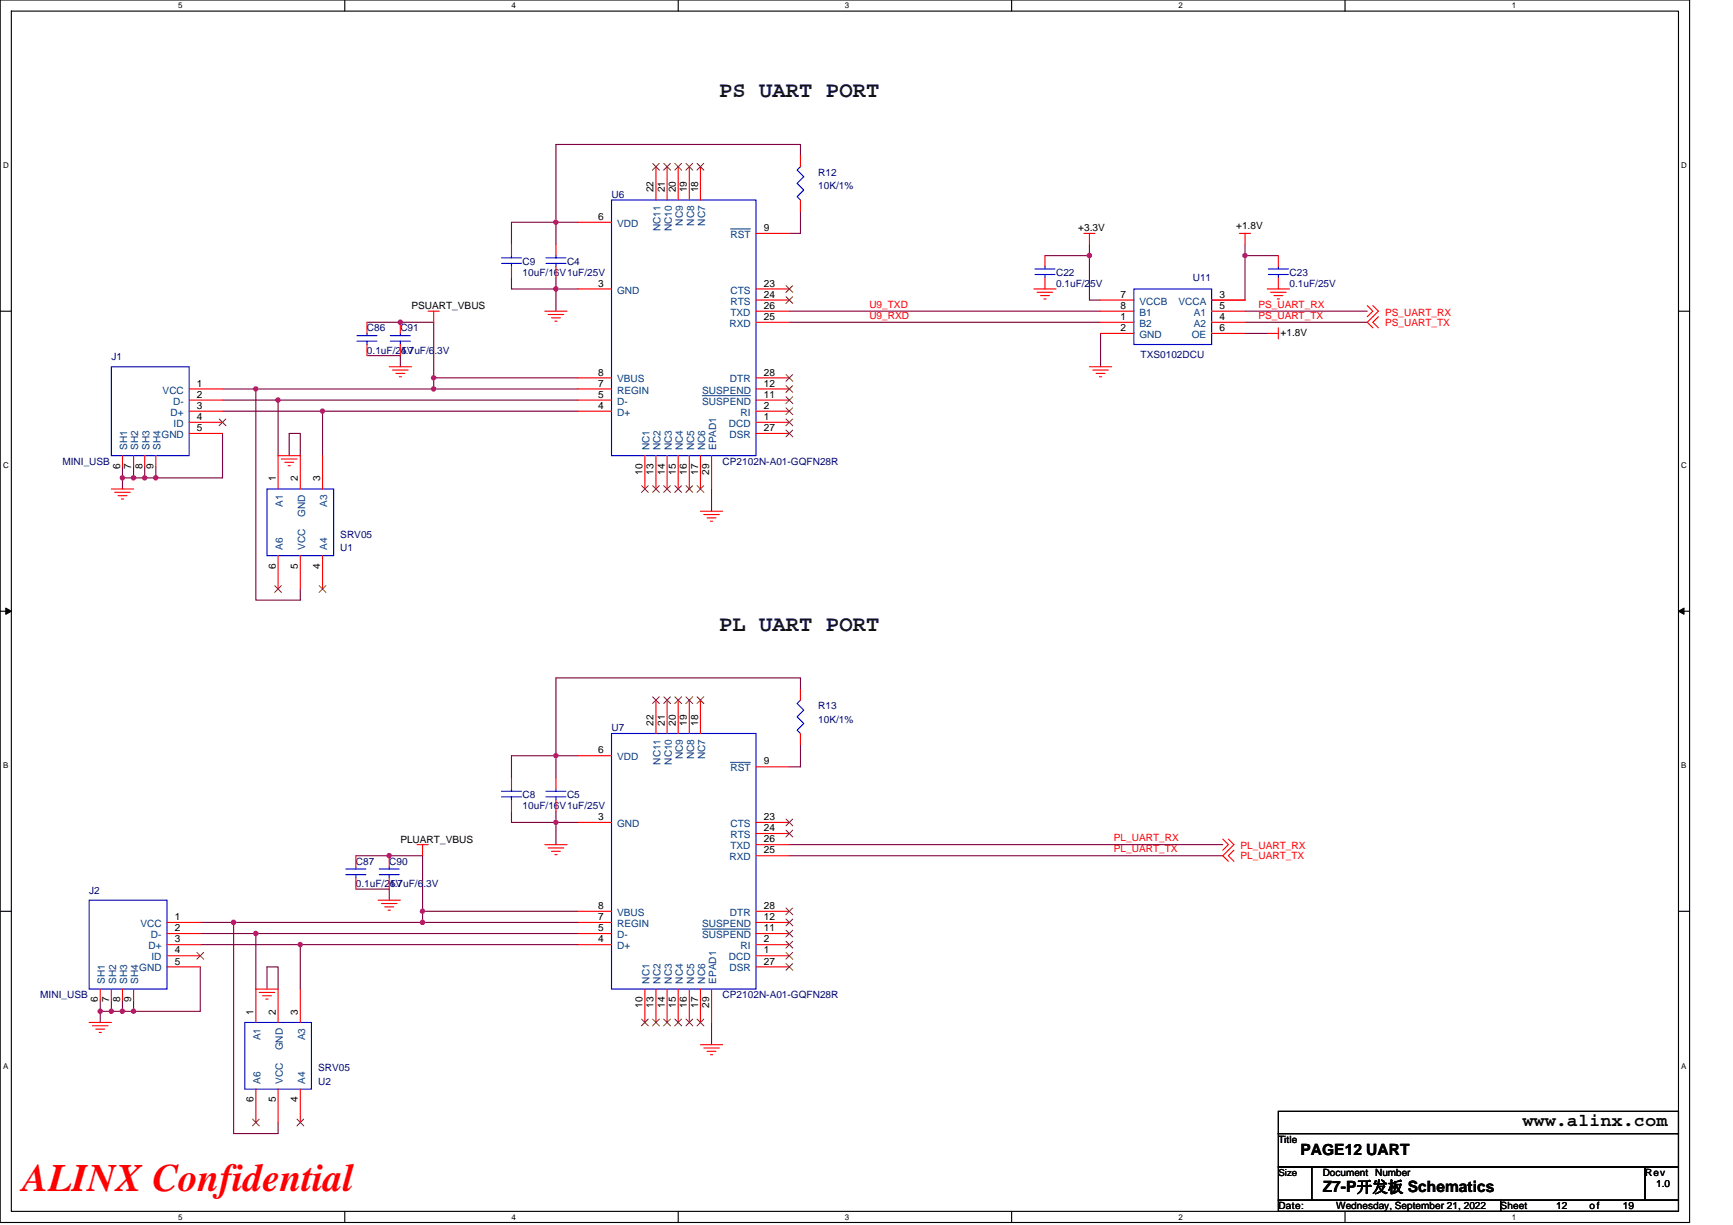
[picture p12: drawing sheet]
<svg xmlns="http://www.w3.org/2000/svg" width="297mm" height="210mm" viewBox="0 0 297 210" stroke-linecap="round" stroke-linejoin="round" font-family="sans-serif">
<path d="M0 0h289.6v209.5h-289.6zM1.9 1.9h285.8v205.7h-285.8z" fill="none" stroke="#000" stroke-width=".19"/>
<g fill="#fff">
<path d="M30.5 .2h.8v1.5h-.8z"/>
<path d="M30.5 207.8h.8v1.6h-.8z"/>
</g>
<path d="M59.1 0v1.9M59.1 207.6v1.9" fill="none" stroke="#000" stroke-width=".19"/>
<g fill="#fff">
<path d="M87.7 .2h.7v1.5h-.7z"/>
<path d="M87.7 207.8h.7v1.6h-.7z"/>
</g>
<path d="M116.2 0v1.9M116.2 207.6v1.9" fill="none" stroke="#000" stroke-width=".19"/>
<g fill="#fff">
<path d="M144.8 .2h.8v1.5h-.8z"/>
<path d="M144.8 207.8h.8v1.6h-.8z"/>
</g>
<path d="M173.4 0v1.9M173.4 207.6v1.9" fill="none" stroke="#000" stroke-width=".19"/>
<g fill="#fff">
<path d="M202 .2h.7v1.5h-.7z"/>
<path d="M202 207.8h.7v1.6h-.7z"/>
</g>
<path d="M230.5 0v1.9M230.5 207.6v1.9" fill="none" stroke="#000" stroke-width=".19"/>
<g fill="#fff">
<path d="M259.1 .2h.8v1.5h-.8z"/>
<path d="M259.1 207.8h.8v1.6h-.8z"/>
<path d="M.5 27.6h1v1.5h-1z"/>
<path d="M288.2 27.6h1v1.5h-1z"/>
<path d="M.5 79.1h1v1.5h-1z"/>
<path d="M288.2 79.1h1v1.5h-1z"/>
</g>
<path d="M0 53.3h1.9M287.7 53.3h1.9" fill="none" stroke="#000" stroke-width=".19"/>
<g fill="#fff">
<path d="M.5 130.5h.9v1.5h-.9z"/>
<path d="M288.2 130.5h.9v1.5h-.9z"/>
</g>
<path d="M0 104.8h1.9M287.7 104.8h1.9" fill="none" stroke="#000" stroke-width=".19"/>
<path d="M1 104.2l.9 .6-.9 .5zM287.7 104.8l.9-.6v1.1z" fill="#000" stroke="#000" stroke-width=".17"/>
<g fill="#fff">
<path d="M.5 181.9h.9v1.6h-.9z"/>
<path d="M288.2 181.9h.9v1.6h-.9z"/>
</g>
<path d="M0 156.2h1.9M287.7 156.2h1.9M219.1 190.5h68.6v3.8h-68.6zM219.1 194.3h68.6v5.7h-68.6zM219.1 200h5.7v5.7h-5.7zM219.1 205.7h38.1v1.9h-38.1zM224.8 200h57.2v5.7h-57.2zM257.2 205.7h30.5v1.9h-30.5zM282 200h5.7v5.7h-5.7z" fill="none" stroke="#000" stroke-width=".19"/>
<g fill="none" stroke="#800040" stroke-width=".19">
<path d="M95.3 38.1h3.8M95.3 38.1h-7.6v3.8M95.3 38.1v3.8M137.2 36.2v3.8h-1.9M137.2 26.7v-1.9h-41.9v13.3M62.9 55.2h11.4v9.6M87.7 47.6v1.9h7.6v3.8M95.3 47.6v1.9h3.8M135.3 53.3h53.3M135.3 55.2h53.3M179.1 43.8h7.6M186.7 41.9v1.9"/>
<path d="M186.7 43.8v7.6h1.9M188.6 57.2v5.7M213.4 43.8h5.7M213.4 53.3h21M213.4 55.2h21M213.4 57.2h3.8M213.4 43.8v7.6h-5.7M213.4 41.9v1.9M38.1 68.6h9.6M38.1 66.7h5.8M38.1 70.5h17.2M38.1 74.3v7.6h-11.4"/>
<path d="M43.9 66.7v36.2h7.6v-1.9M43.9 66.7h30.4M47.7 68.6v9.5M47.7 68.6h51.4M49.6 78.1v-3.8h1.9v3.8M55.3 70.5v7.6M55.3 70.5h43.8M62.9 61h5.7v1.9M74.3 64.8v1.9M74.3 66.7h24.8M74.3 64.8h24.8M21 81.9v1.9"/>
<path d="M21 80v1.9h1.9M22.9 80v1.9M22.9 81.9h1.9M24.8 80v1.9M24.8 81.9h1.9M26.7 80v1.9M122 83.8v3.8M137.2 118.1v-1.9h-41.9v13.3M87.7 139.1v1.9h7.6v3.8M95.3 129.5h3.8M95.3 139.1v1.9h3.8M95.3 129.5h-7.6v3.8"/>
<path d="M95.3 129.5v3.8M137.2 127.6v3.8h-1.9M34.3 158.1h5.7M40 158.1h32.4M40 158.1v36.2h7.7v-1.9M61 146.7h11.4v9.5M61 152.4h5.7v1.9M72.4 156.2h26.7M72.4 156.2v1.9M72.4 158.1h26.7M135.3 144.8h74.3M135.3 146.7h74.3"/>
<path d="M17.2 171.4v2M17.2 173.4h1.9M17.2 173.4v1.9M19.1 173.4h1.9M19.1 171.4v2M21 171.4v2M21 173.4h1.9M22.9 171.4v2M34.3 161.9h17.2M34.3 160h9.6M34.3 165.7v7.7h-11.4M43.9 160v9.5"/>
<path d="M43.9 160h55.2M45.8 169.5v-3.8h1.9v3.8M51.5 161.9v7.6M51.5 161.9h47.6M122 175.3v3.8"/>
</g>
<g fill="#f0f" stroke="#f0f" stroke-width=".19">
<circle cx="47.6" cy="68.6" r=".38"/>
<circle cx="55.3" cy="70.5" r=".38"/>
<circle cx="95.3" cy="38.1" r=".38"/>
<circle cx="95.3" cy="49.5" r=".38"/>
<circle cx="186.7" cy="43.8" r=".38"/>
<circle cx="213.4" cy="43.8" r=".38"/>
<circle cx="21" cy="81.9" r=".38"/>
<circle cx="26.7" cy="81.9" r=".38"/>
<circle cx="24.8" cy="81.9" r=".38"/>
<circle cx="22.9" cy="81.9" r=".38"/>
<circle cx="43.8" cy="160" r=".38"/>
<circle cx="51.5" cy="161.9" r=".38"/>
<circle cx="72.4" cy="158.1" r=".38"/>
<circle cx="95.3" cy="129.5" r=".38"/>
<circle cx="95.3" cy="141" r=".38"/>
<circle cx="17.2" cy="173.3" r=".38"/>
<circle cx="22.9" cy="173.3" r=".38"/>
<circle cx="21" cy="173.3" r=".38"/>
<circle cx="19.1" cy="173.3" r=".38"/>
<circle cx="40" cy="158.1" r=".38"/>
<circle cx="68.6" cy="55.2" r=".38"/>
<circle cx="74.3" cy="64.8" r=".38"/>
<circle cx="74.3" cy="66.7" r=".38"/>
<circle cx="43.8" cy="66.7" r=".38"/>
<circle cx="66.7" cy="146.7" r=".38"/>
<circle cx="72.4" cy="156.2" r=".38"/>
</g>
<g fill="none" stroke="#f00" stroke-width=".19">
<path d="M99.1 38.1h5.7M112.4 28.6v5.7M114.3 28.6v5.7M116.2 28.6v5.7M118.1 28.6v5.7M120.1 28.6v5.7M137.2 34.3v1.9M137.2 26.7v1.9M62.9 55.2v1.9M62.9 59.1v1.9M68.6 55.2v1.9M68.6 59.1v1.9"/>
<path d="M73.4 53.3h1.9M74.3 53.3v1.9M87.7 41.9v1.9M87.7 45.7v1.9M93.4 53.3h3.8M94 53.9h2.6M94.5 54.5h1.6M95.1 55.1h.4M95.3 41.9v1.9M95.3 45.7v1.9M99.1 49.5h5.7M129.6 40h5.7"/>
<path d="M129.6 49.5h5.7M129.6 51.4h5.7M129.6 55.2h5.7M129.6 53.3h5.7M177.2 49.5h3.8M177.8 50.1h2.6M178.3 50.7h1.6M178.9 51.2h.4M179.1 43.8v1.9M179.1 47.6v1.9M185.8 40h1.9M186.7 40v1.9"/>
<path d="M188.6 53.3h5.7M188.6 51.4h5.7M188.6 57.1h5.7M188.6 55.2h5.7M207.7 53.3h5.7M207.7 51.4h5.7M207.7 57.1h5.7M207.7 55.2h5.7M212.4 40h2M213.4 40v1.9M217.2 49.5h3.8M217.2 57.1h1.9"/>
<path d="M217.8 50.1h2.6M218.4 50.7h1.5M218.9 51.2h.4M219.1 43.8v1.9M219.1 47.6v1.9M219.1 56.2v1.9M234.4 52.4l.9 .9-.9 1M235.3 52.4l1 .9-1.9 1.9 .9 1M236.3 54.3l-1 .9 1 1M21 78.1v1.9M22.9 78.1v1.9M24.8 78.1v1.9"/>
<path d="M26.7 78.1v1.9M32.4 66.7h5.7M32.4 68.6h5.7M32.4 70.5h5.7M32.4 72.4h5.7M32.4 74.3h5.7M48.2 78.7h2.7M48.8 79.2h1.5M49.4 79.8h.4M55.3 78.1v5.7M66.7 62.9h3.8M67.3 63.4h2.7"/>
<path d="M67.9 64h1.5M68.4 64.6h.4M99.1 70.5h5.7M99.1 68.6h5.7M99.1 66.7h5.7M99.1 64.8h5.7M110.5 78.1v5.7M112.4 78.1v5.7M114.3 78.1v5.7M116.2 78.1v5.7M118.1 78.1v5.7M120.1 78.1v5.7"/>
<path d="M122 78.1v5.7M129.6 72.4h5.7M129.6 70.5h5.7M129.6 68.6h5.7M129.6 66.7h5.7M129.6 74.3h5.7M129.6 64.8h5.7M186.7 62.9h3.8M187.3 63.4h2.7M187.9 64h1.5M188.4 64.6h.4M19.1 83.8h3.8"/>
<path d="M19.7 84.4h2.6M20.2 85h1.6M20.8 85.5h.4M47.7 83.8v-5.7h3.8v5.7M47.7 95.2v5.8M51.5 95.2v5.8M55.3 95.2v5.8M120.1 87.6h3.8M120.6 88.2h2.7M121.2 88.8h1.5M121.8 89.3h.3M137.2 118.1v1.9"/>
<path d="M87.7 133.3v2M87.7 137.2v1.9M95.3 133.3v2M95.3 137.2v1.9M99.1 129.5h5.7M112.4 120v5.7M114.3 120v5.7M116.2 120v5.7M118.1 120v5.7M120.1 120v5.7M129.6 131.4h5.7M137.2 125.7v1.9"/>
<path d="M28.6 158.1h5.7M61 146.7v1.9M61 150.5v1.9M64.8 154.3h3.8M65.4 154.9h2.6M66 155.4h1.5M66.5 156h.4M66.7 146.7v1.9M66.7 150.5v1.9M71.5 144.8h1.9M72.4 144.8v1.9M93.4 144.8h3.8"/>
<path d="M94 145.4h2.6M94.5 145.9h1.6M95.1 146.5h.4M99.1 141h5.7M99.1 158.1h5.7M99.1 156.2h5.7M129.6 158.1h5.7M129.6 141h5.7M129.6 142.9h5.7M129.6 146.7h5.7M129.6 144.8h5.7M129.6 156.2h5.7"/>
<path d="M209.6 143.8l.9 1-.9 .9M210.5 143.8l1 1-1.9 1.9 .9 .9M211.5 145.7l-1 1 1 .9M15.3 175.3h3.8M15.9 175.8h2.6M16.4 176.4h1.5M17 177h.4M17.2 169.5v2M19.1 169.5v2M21 169.5v2M22.9 169.5v2M28.6 160h5.7"/>
<path d="M28.6 161.9h5.7M28.6 163.8h5.7M28.6 165.7h5.7M43.9 175.3v-5.8h3.8v5.8M44.4 170.1h2.7M45 170.7h1.5M45.6 171.3h.3M51.5 169.5v5.8M99.1 161.9h5.7M99.1 160h5.7M110.5 169.5v5.8M112.4 169.5v5.8"/>
<path d="M114.3 169.5v5.8M116.2 169.5v5.8M118.1 169.5v5.8M120.1 179.1h3.8M120.1 169.5v5.8M120.6 179.6h2.7M122 169.5v5.8M129.6 163.8h5.7M129.6 161.9h5.7M129.6 160h5.7M129.6 165.7h5.7M43.9 186.7v5.7"/>
<path d="M47.7 186.7v5.7M51.5 186.7v5.7M121.2 180.2h1.5M121.8 180.8h.3"/>
</g>
<g fill="none" stroke="#00f" stroke-width=".19">
<path d="M104.8 34.3h24.8v43.8h-24.8zM137.2 28.6l-.6 .5 1.2 1.2-1.2 1.1 1.2 1.2-1.2 1.1 .6 .6M61.2 58.5h3.4M61.2 57.5h3.4M62.9 57.1v.4M62.9 58.5v.6M66.9 58.5h3.4M66.9 57.5h3.4M68.6 57.1v.4M68.6 58.5v.6M86 45.1h3.4M86 44.2h3.4"/>
<path d="M87.7 43.8v.4M87.7 45.1v.6M93.6 45.1h3.4M93.6 44.2h3.4M95.3 43.8v.4M95.3 45.1v.6M177.4 47.1h3.4M177.4 46.1h3.4M179.1 45.7v.4M179.1 47.1v.5M194.3 49.5h13.4v9.6h-13.4zM217.4 47.1h3.4"/>
<path d="M217.4 46.1h3.4M219.1 45.7v.4M219.1 47.1v.5M19.1 62.9h13.3v15.2h-13.3zM45.8 83.8h11.4v11.4h-11.4zM86 136.6h3.4M86 135.6h3.4M87.7 135.3v.3M87.7 136.6v.6M93.6 136.6h3.4M93.6 135.6h3.4M95.3 135.3v.3"/>
<path d="M95.3 136.6v.6M104.8 125.7h24.8v43.8h-24.8zM137.2 120l-.6 .6 1.2 1.1-1.2 1.2 1.2 1.1-1.2 1.2 .6 .5M15.3 154.3h13.3v15.2h-13.3zM59.3 149.9h3.4M59.3 149h3.4M61 148.6v.4M61 149.9v.6M65 149.9h3.4M65 149h3.4M66.7 148.6v.4M66.7 149.9v.6"/>
<path d="M41.9 175.3h11.5v11.4h-11.5z"/>
</g>
<g fill="none" stroke="#804000" stroke-width=".17">
<path d="M111.9 28l1.1 1.2M113 28l-1.2 1.2M113.8 28l1.1 1.2M114.9 28l-1.2 1.2M115.7 28l1.1 1.2M116.8 28l-1.1 1.2M117.6 28l1.1 1.2M118.7 28l-1.1 1.2M119.5 28l1.1 1.2M120.6 28l-1.1 1.2M134.7 49l1.2 1.1M134.7 50.9l1.2 1.1"/>
<path d="M135.9 49l-1.2 1.1M135.9 50.9l-1.2 1.1M37.6 71.8l1.1 1.2M38.7 71.8l-1.2 1.2M134.7 71.8l1.2 1.2M134.7 69.9l1.2 1.2M134.7 68l1.2 1.2M134.7 66.1l1.2 1.2M134.7 73.7l1.2 1.2M134.7 64.2l1.2 1.2M135.9 71.8l-1.2 1.2M135.9 69.9l-1.2 1.2"/>
<path d="M135.9 68l-1.2 1.2M135.9 66.1l-1.2 1.2M135.9 73.7l-1.2 1.2M135.9 64.2l-1.2 1.2M110 83.2l1.1 1.2M111.1 83.2l-1.2 1.2M111.9 83.2l1.1 1.2M113 83.2l-1.2 1.2M113.8 83.2l1.1 1.2M114.9 83.2l-1.2 1.2M115.7 83.2l1.1 1.2M116.8 83.2l-1.1 1.2"/>
<path d="M117.6 83.2l1.1 1.2M118.7 83.2l-1.1 1.2M119.5 83.2l1.1 1.2M120.6 83.2l-1.1 1.2M47.1 100.4l1.2 1.2M48.2 100.4l-1.1 1.2M54.7 100.4l1.2 1.2M55.9 100.4l-1.2 1.2M111.9 119.4l1.1 1.2M113 119.4l-1.2 1.2M113.8 119.4l1.1 1.2M114.9 119.4l-1.2 1.2"/>
<path d="M115.7 119.4l1.1 1.2M116.8 119.4l-1.1 1.2M117.6 119.4l1.1 1.2M118.7 119.4l-1.1 1.2M119.5 119.4l1.1 1.2M120.6 119.4l-1.1 1.2M134.7 159.4l1.2 1.2M134.7 157.5l1.2 1.2M134.7 140.4l1.2 1.2M134.7 142.3l1.2 1.2M134.7 155.6l1.2 1.2M135.9 159.4l-1.2 1.2"/>
<path d="M135.9 157.5l-1.2 1.2M135.9 140.4l-1.2 1.2M135.9 142.3l-1.2 1.2M135.9 155.6l-1.2 1.2M33.8 163.3l1.1 1.1M34.9 163.3l-1.2 1.1M110 174.7l1.1 1.2M111.1 174.7l-1.2 1.2M111.9 174.7l1.1 1.2M113 174.7l-1.2 1.2M113.8 174.7l1.1 1.2M114.9 174.7l-1.2 1.2"/>
<path d="M115.7 174.7l1.1 1.2M116.8 174.7l-1.1 1.2M117.6 174.7l1.1 1.2M118.7 174.7l-1.1 1.2M119.5 174.7l1.1 1.2M120.6 174.7l-1.1 1.2M134.7 163.3l1.2 1.1M134.7 161.4l1.2 1.1M134.7 165.2l1.2 1.1M135.9 163.3l-1.2 1.1M135.9 161.4l-1.2 1.1M135.9 165.2l-1.2 1.1"/>
<path d="M43.3 191.8l1.1 1.2M44.4 191.8l-1.1 1.2M50.9 191.8l1.2 1.2M52 191.8l-1.1 1.2"/>
</g>
<path d="M125.2 39.2h3.4M120.4 67.8h8.2M125.2 130.7h3.4M120.4 159.3h8.2" fill="none" stroke="#004080" stroke-width=".17"/>
<text font-size="6.7" fill="#f00" x="3.8" y="204.1">ALINX Confidential</text>
<g font-size="3.8" fill="#000040">
<text x="123.3" y="16.7">PS UART PORT</text>
<text x="123.3" y="108.1">PL UART PORT</text>
</g>
<text font-size="3" x="261" y="193.1">www.alinx.com</text>
<g font-size="2.7">
<text x="222.9" y="197.9">PAGE12 UART</text>
<text x="226.7" y="204.4">Z7-P开发板 Schematics</text>
</g>
<g font-size="1.7" fill="#000080">
<text x="104.8" y="33.9">U6</text>
<text x="140.2" y="30.1">R12</text>
<text x="140.2" y="32.4">10K/1%</text>
<text x="89.6" y="45.4">C9</text>
<text x="89.6" y="47.3">10uF/16V1uF/25V</text>
<text x="97.2" y="45.4">C4</text>
<text x="181" y="47.3">C22</text>
<text x="221" y="47.3">C23</text>
<text x="181" y="49.2">0.1uF/25V</text>
<text x="204.4" y="48.2">U11</text>
<text x="221" y="49.2">0.1uF/25V</text>
<text x="62.9" y="56.8">C86</text>
<text x="68.6" y="56.8">C91</text>
<text x="19.1" y="61.7">J1</text>
<text x="62.9" y="60.6">0.1uF/25V</text>
<text x="68.6" y="60.6">4.7uF/6.3V</text>
<text x="195.5" y="61.4">TXS0102DCU</text>
<text x="10.7" y="79.7">MINI_USB</text>
<text x="123.9" y="79.7">CP2102N-A01-GQFN28R</text>
<text x="58.3" y="94.5">U1</text>
<text x="58.3" y="92.2">SRV05</text>
<text x="104.8" y="125.4">U7</text>
<text x="140.2" y="121.6">R13</text>
<text x="140.2" y="123.8">10K/1%</text>
<text x="89.6" y="136.8">C8</text>
<text x="97.2" y="136.8">C5</text>
<text x="89.6" y="138.7">10uF/16V1uF/25V</text>
<text x="61" y="148.2">C87</text>
<text x="66.7" y="148.2">C90</text>
<text x="15.3" y="153.2">J2</text>
<text x="61" y="152">0.1uF/25V</text>
<text x="66.7" y="152">4.7uF/6.3V</text>
<text x="6.9" y="171.1">MINI_USB</text>
<text x="123.9" y="171.1">CP2102N-A01-GQFN28R</text>
<text x="54.5" y="185.9">U2</text>
<text x="54.5" y="183.7">SRV05</text>
</g>
<g font-size="1.7">
<text x="112" y="33" transform="rotate(-90 112 33)">22</text>
<text x="113.9" y="33" transform="rotate(-90 113.9 33)">21</text>
<text x="115.8" y="33" transform="rotate(-90 115.8 33)">20</text>
<text x="117.7" y="33" transform="rotate(-90 117.7 33)">19</text>
<text x="119.7" y="33" transform="rotate(-90 119.7 33)">18</text>
<text x="102.5" y="37.7">6</text>
<text x="130.9" y="39.6">9</text>
<text x="184.8" y="39.6">+3.3V</text>
<text x="211.9" y="39.3">+1.8V</text>
<text x="70.5" y="53">PSUART_VBUS</text>
<text x="102.5" y="49.1">3</text>
<text x="130.9" y="49.1">23</text>
<text x="130.9" y="51">24</text>
<text x="130.9" y="52.9">26</text>
<text x="192.1" y="52.9">8</text>
<text x="192.1" y="51">7</text>
<text x="209" y="51">3</text>
<text x="209" y="52.9">5</text>
<text x="130.9" y="54.8">25</text>
<text x="192.1" y="56.7">2</text>
<text x="192.1" y="54.8">1</text>
<text x="209" y="56.7">6</text>
<text x="209" y="54.8">4</text>
<text x="219.5" y="57.6">+1.8V</text>
<text x="102.5" y="64.4">8</text>
<text x="130.9" y="64.4">28</text>
<text x="33.8" y="66.3">1</text>
<text x="33.8" y="70.1">3</text>
<text x="33.8" y="68.2">2</text>
<text x="33.8" y="72">4</text>
<text x="102.5" y="70.1">4</text>
<text x="102.5" y="68.2">5</text>
<text x="102.5" y="66.3">7</text>
<text x="130.9" y="66.3">12</text>
<text x="130.9" y="68.2">11</text>
<text x="130.9" y="72">1</text>
<text x="130.9" y="70.1">2</text>
<text x="33.8" y="73.9">5</text>
<text x="130.9" y="73.9">27</text>
<text x="20.6" y="80.4" transform="rotate(-90 20.6 80.4)">6</text>
<text x="22.5" y="80.4" transform="rotate(-90 22.5 80.4)">7</text>
<text x="24.4" y="80.4" transform="rotate(-90 24.4 80.4)">8</text>
<text x="26.3" y="80.4" transform="rotate(-90 26.3 80.4)">9</text>
<text x="47.3" y="82.5" transform="rotate(-90 47.3 82.5)">1</text>
<text x="51.1" y="82.5" transform="rotate(-90 51.1 82.5)">2</text>
<text x="54.9" y="82.5" transform="rotate(-90 54.9 82.5)">3</text>
<text x="110.1" y="81.3" transform="rotate(-90 110.1 81.3)">10</text>
<text x="112" y="81.3" transform="rotate(-90 112 81.3)">13</text>
<text x="113.9" y="81.3" transform="rotate(-90 113.9 81.3)">14</text>
<text x="115.8" y="81.3" transform="rotate(-90 115.8 81.3)">15</text>
<text x="117.7" y="81.3" transform="rotate(-90 117.7 81.3)">16</text>
<text x="119.7" y="81.3" transform="rotate(-90 119.7 81.3)">17</text>
<text x="121.6" y="81.3" transform="rotate(-90 121.6 81.3)">29</text>
<text x="47.3" y="97.5" transform="rotate(-90 47.3 97.5)">6</text>
<text x="51.1" y="97.5" transform="rotate(-90 51.1 97.5)">5</text>
<text x="54.9" y="97.5" transform="rotate(-90 54.9 97.5)">4</text>
<text x="112" y="124.4" transform="rotate(-90 112 124.4)">22</text>
<text x="113.9" y="124.4" transform="rotate(-90 113.9 124.4)">21</text>
<text x="115.8" y="124.4" transform="rotate(-90 115.8 124.4)">20</text>
<text x="117.7" y="124.4" transform="rotate(-90 117.7 124.4)">19</text>
<text x="119.7" y="124.4" transform="rotate(-90 119.7 124.4)">18</text>
<text x="102.5" y="129.1">6</text>
<text x="130.9" y="131">9</text>
<text x="102.5" y="140.6">3</text>
<text x="130.9" y="140.6">23</text>
<text x="130.9" y="142.5">24</text>
<text x="68.6" y="144.4">PLUART_VBUS</text>
<text x="130.9" y="146.3">25</text>
<text x="130.9" y="144.4">26</text>
<text x="102.5" y="155.8">8</text>
<text x="130.9" y="155.8">28</text>
<text x="29.9" y="157.7">1</text>
<text x="29.9" y="161.5">3</text>
<text x="29.9" y="159.6">2</text>
<text x="102.5" y="161.5">4</text>
<text x="102.5" y="159.6">5</text>
<text x="102.5" y="157.7">7</text>
<text x="130.9" y="157.7">12</text>
<text x="130.9" y="159.6">11</text>
<text x="130.9" y="161.5">2</text>
<text x="29.9" y="165.3">5</text>
<text x="29.9" y="163.4">4</text>
<text x="130.9" y="165.3">27</text>
<text x="130.9" y="163.4">1</text>
<text x="16.8" y="171.8" transform="rotate(-90 16.8 171.8)">6</text>
<text x="18.7" y="171.8" transform="rotate(-90 18.7 171.8)">7</text>
<text x="20.6" y="171.8" transform="rotate(-90 20.6 171.8)">8</text>
<text x="22.5" y="171.8" transform="rotate(-90 22.5 171.8)">9</text>
<text x="43.5" y="173.9" transform="rotate(-90 43.5 173.9)">1</text>
<text x="47.3" y="173.9" transform="rotate(-90 47.3 173.9)">2</text>
<text x="51.1" y="173.9" transform="rotate(-90 51.1 173.9)">3</text>
<text x="110.1" y="172.8" transform="rotate(-90 110.1 172.8)">10</text>
<text x="112" y="172.8" transform="rotate(-90 112 172.8)">13</text>
<text x="113.9" y="172.8" transform="rotate(-90 113.9 172.8)">14</text>
<text x="115.8" y="172.8" transform="rotate(-90 115.8 172.8)">15</text>
<text x="117.7" y="172.8" transform="rotate(-90 117.7 172.8)">16</text>
<text x="119.7" y="172.8" transform="rotate(-90 119.7 172.8)">17</text>
<text x="121.6" y="172.8" transform="rotate(-90 121.6 172.8)">29</text>
<text x="43.5" y="189" transform="rotate(-90 43.5 189)">6</text>
<text x="47.3" y="189" transform="rotate(-90 47.3 189)">5</text>
<text x="51.1" y="189" transform="rotate(-90 51.1 189)">4</text>
<text x="219.1" y="195.9">Title</text>
<text x="219.1" y="201.5">Size</text>
<text x="226.7" y="201.6">Document Number</text>
<text x="282" y="201.6">Rev</text>
<text x="283.9" y="203.5">1.0</text>
<text x="219.1" y="207.3">Date:</text>
<text x="229" y="207.3">Wednesday, September 21, 2022</text>
<text x="257.2" y="207.3">Sheet</text>
<text x="266.7" y="207.3">12</text>
<text x="272.5" y="207.3">of</text>
<text x="278.2" y="207.3">19</text>
</g>
<g font-size="1.7" fill="#004080">
<text x="105.8" y="38.9">VDD</text>
<text x="113.2" y="39.6" transform="rotate(-90 113.2 39.6)">NC11</text>
<text x="115.1" y="39.6" transform="rotate(-90 115.1 39.6)">NC10</text>
<text x="117" y="38.7" transform="rotate(-90 117 38.7)">NC9</text>
<text x="119" y="38.7" transform="rotate(-90 119 38.7)">NC8</text>
<text x="120.9" y="38.7" transform="rotate(-90 120.9 38.7)">NC7</text>
<text x="125.2" y="40.8">RST</text>
<text x="105.8" y="50.3">GND</text>
<text x="125.2" y="50.3">CTS</text>
<text x="125.2" y="52.2">RTS</text>
<text x="195.3" y="52.2">VCCB</text>
<text x="202" y="52.2">VCCA</text>
<text x="125" y="56">RXD</text>
<text x="125.2" y="54.1">TXD</text>
<text x="195.3" y="54.1">B1</text>
<text x="195.3" y="57.9">GND</text>
<text x="195.3" y="56">B2</text>
<text x="204.3" y="57.9">OE</text>
<text x="204.6" y="54.1">A1</text>
<text x="204.6" y="56">A2</text>
<text x="105.8" y="65.6">VBUS</text>
<text x="125.1" y="65.6">DTR</text>
<text x="27.9" y="67.5">VCC</text>
<text x="29.2" y="71.3">D+</text>
<text x="29.7" y="69.4">D-</text>
<text x="105.8" y="71.3">D+</text>
<text x="105.8" y="69.4">D-</text>
<text x="105.8" y="67.5">REGIN</text>
<text x="120.4" y="69.4">SUSPEND</text>
<text x="120.4" y="67.5">SUSPEND</text>
<text x="126.9" y="71.3">RI</text>
<text x="21.8" y="77.2" transform="rotate(-90 21.8 77.2)">SH1</text>
<text x="23.7" y="77.2" transform="rotate(-90 23.7 77.2)">SH2</text>
<text x="25.6" y="77.2" transform="rotate(-90 25.6 77.2)">SH3</text>
<text x="27.5" y="77.2" transform="rotate(-90 27.5 77.2)">SH4</text>
<text x="27.7" y="75.1">GND</text>
<text x="29.8" y="73.2">ID</text>
<text x="111.3" y="77.2" transform="rotate(-90 111.3 77.2)">NC1</text>
<text x="113.2" y="77.2" transform="rotate(-90 113.2 77.2)">NC2</text>
<text x="115.1" y="77.2" transform="rotate(-90 115.1 77.2)">NC3</text>
<text x="117" y="77.2" transform="rotate(-90 117 77.2)">NC4</text>
<text x="119" y="77.2" transform="rotate(-90 119 77.2)">NC5</text>
<text x="120.9" y="77.2" transform="rotate(-90 120.9 77.2)">NC6</text>
<text x="122.8" y="77.2" transform="rotate(-90 122.8 77.2)">EPAD1</text>
<text x="124.9" y="73.2">DCD</text>
<text x="125" y="75.1">DSR</text>
<text x="48.5" y="86.9" transform="rotate(-90 48.5 86.9)">A1</text>
<text x="52.3" y="88.6" transform="rotate(-90 52.3 88.6)">GND</text>
<text x="56.1" y="86.9" transform="rotate(-90 56.1 86.9)">A3</text>
<text x="48.5" y="94.3" transform="rotate(-90 48.5 94.3)">A6</text>
<text x="52.3" y="94.3" transform="rotate(-90 52.3 94.3)">VCC</text>
<text x="56.1" y="94.3" transform="rotate(-90 56.1 94.3)">A4</text>
<text x="105.8" y="130.3">VDD</text>
<text x="113.2" y="131.1" transform="rotate(-90 113.2 131.1)">NC11</text>
<text x="115.1" y="131.1" transform="rotate(-90 115.1 131.1)">NC10</text>
<text x="117" y="130.1" transform="rotate(-90 117 130.1)">NC9</text>
<text x="119" y="130.1" transform="rotate(-90 119 130.1)">NC8</text>
<text x="120.9" y="130.1" transform="rotate(-90 120.9 130.1)">NC7</text>
<text x="125.2" y="132.2">RST</text>
<text x="105.8" y="141.8">GND</text>
<text x="125.2" y="141.8">CTS</text>
<text x="125.2" y="143.7">RTS</text>
<text x="125" y="147.5">RXD</text>
<text x="125.2" y="145.6">TXD</text>
<text x="24.1" y="158.9">VCC</text>
<text x="25.9" y="160.8">D-</text>
<text x="105.8" y="160.8">D-</text>
<text x="105.8" y="158.9">REGIN</text>
<text x="105.8" y="157">VBUS</text>
<text x="120.4" y="160.8">SUSPEND</text>
<text x="120.4" y="158.9">SUSPEND</text>
<text x="125.1" y="157">DTR</text>
<text x="23.9" y="166.5">GND</text>
<text x="25.4" y="162.7">D+</text>
<text x="25.9" y="164.6">ID</text>
<text x="105.8" y="162.7">D+</text>
<text x="124.9" y="164.6">DCD</text>
<text x="125" y="166.5">DSR</text>
<text x="126.9" y="162.7">RI</text>
<text x="18" y="168.6" transform="rotate(-90 18 168.6)">SH1</text>
<text x="19.9" y="168.6" transform="rotate(-90 19.9 168.6)">SH2</text>
<text x="21.8" y="168.6" transform="rotate(-90 21.8 168.6)">SH3</text>
<text x="23.7" y="168.6" transform="rotate(-90 23.7 168.6)">SH4</text>
<text x="111.3" y="168.6" transform="rotate(-90 111.3 168.6)">NC1</text>
<text x="113.2" y="168.6" transform="rotate(-90 113.2 168.6)">NC2</text>
<text x="115.1" y="168.6" transform="rotate(-90 115.1 168.6)">NC3</text>
<text x="117" y="168.6" transform="rotate(-90 117 168.6)">NC4</text>
<text x="119" y="168.6" transform="rotate(-90 119 168.6)">NC5</text>
<text x="120.9" y="168.6" transform="rotate(-90 120.9 168.6)">NC6</text>
<text x="122.8" y="168.6" transform="rotate(-90 122.8 168.6)">EPAD1</text>
<text x="44.7" y="178.3" transform="rotate(-90 44.7 178.3)">A1</text>
<text x="52.3" y="178.3" transform="rotate(-90 52.3 178.3)">A3</text>
<text x="44.7" y="185.7" transform="rotate(-90 44.7 185.7)">A6</text>
<text x="48.5" y="185.7" transform="rotate(-90 48.5 185.7)">VCC</text>
<text x="48.5" y="180" transform="rotate(-90 48.5 180)">GND</text>
<text x="52.3" y="185.7" transform="rotate(-90 52.3 185.7)">A4</text>
</g>
<g font-size="1.7" fill="#f00">
<text x="149" y="52.7">U9_TXD</text>
<text x="215.7" y="52.7">PS_UART_RX</text>
<text x="149" y="54.7">U9_RXD</text>
<text x="215.7" y="54.7">PS_UART_TX</text>
<text x="237.4" y="54.1">PS_UART_RX</text>
<text x="237.4" y="55.8">PS_UART_TX</text>
<text x="190.9" y="144.2">PL_UART_RX</text>
<text x="190.9" y="146.1">PL_UART_TX</text>
<text x="212.6" y="145.6">PL_UART_RX</text>
<text x="212.6" y="147.3">PL_UART_TX</text>
</g>
<g font-size="1.4">
<text x="30.5" y="1.4">5</text>
<text x="87.7" y="1.4">4</text>
<text x="144.8" y="1.4">3</text>
<text x="202" y="1.4">2</text>
<text x="259.1" y="1.4">1</text>
<text x=".5" y="28.9">D</text>
<text x="288.2" y="28.9">D</text>
<text x=".5" y="80.3">C</text>
<text x="288.2" y="80.3">C</text>
<text x=".5" y="131.7">B</text>
<text x="288.2" y="131.7">B</text>
<text x=".5" y="183.2">A</text>
<text x="288.2" y="183.2">A</text>
<text x="30.5" y="209.1">5</text>
<text x="87.7" y="209.1">4</text>
<text x="144.8" y="209.1">3</text>
<text x="202" y="209.1">2</text>
<text x="259.1" y="209.1">1</text>
</g>
</svg>
